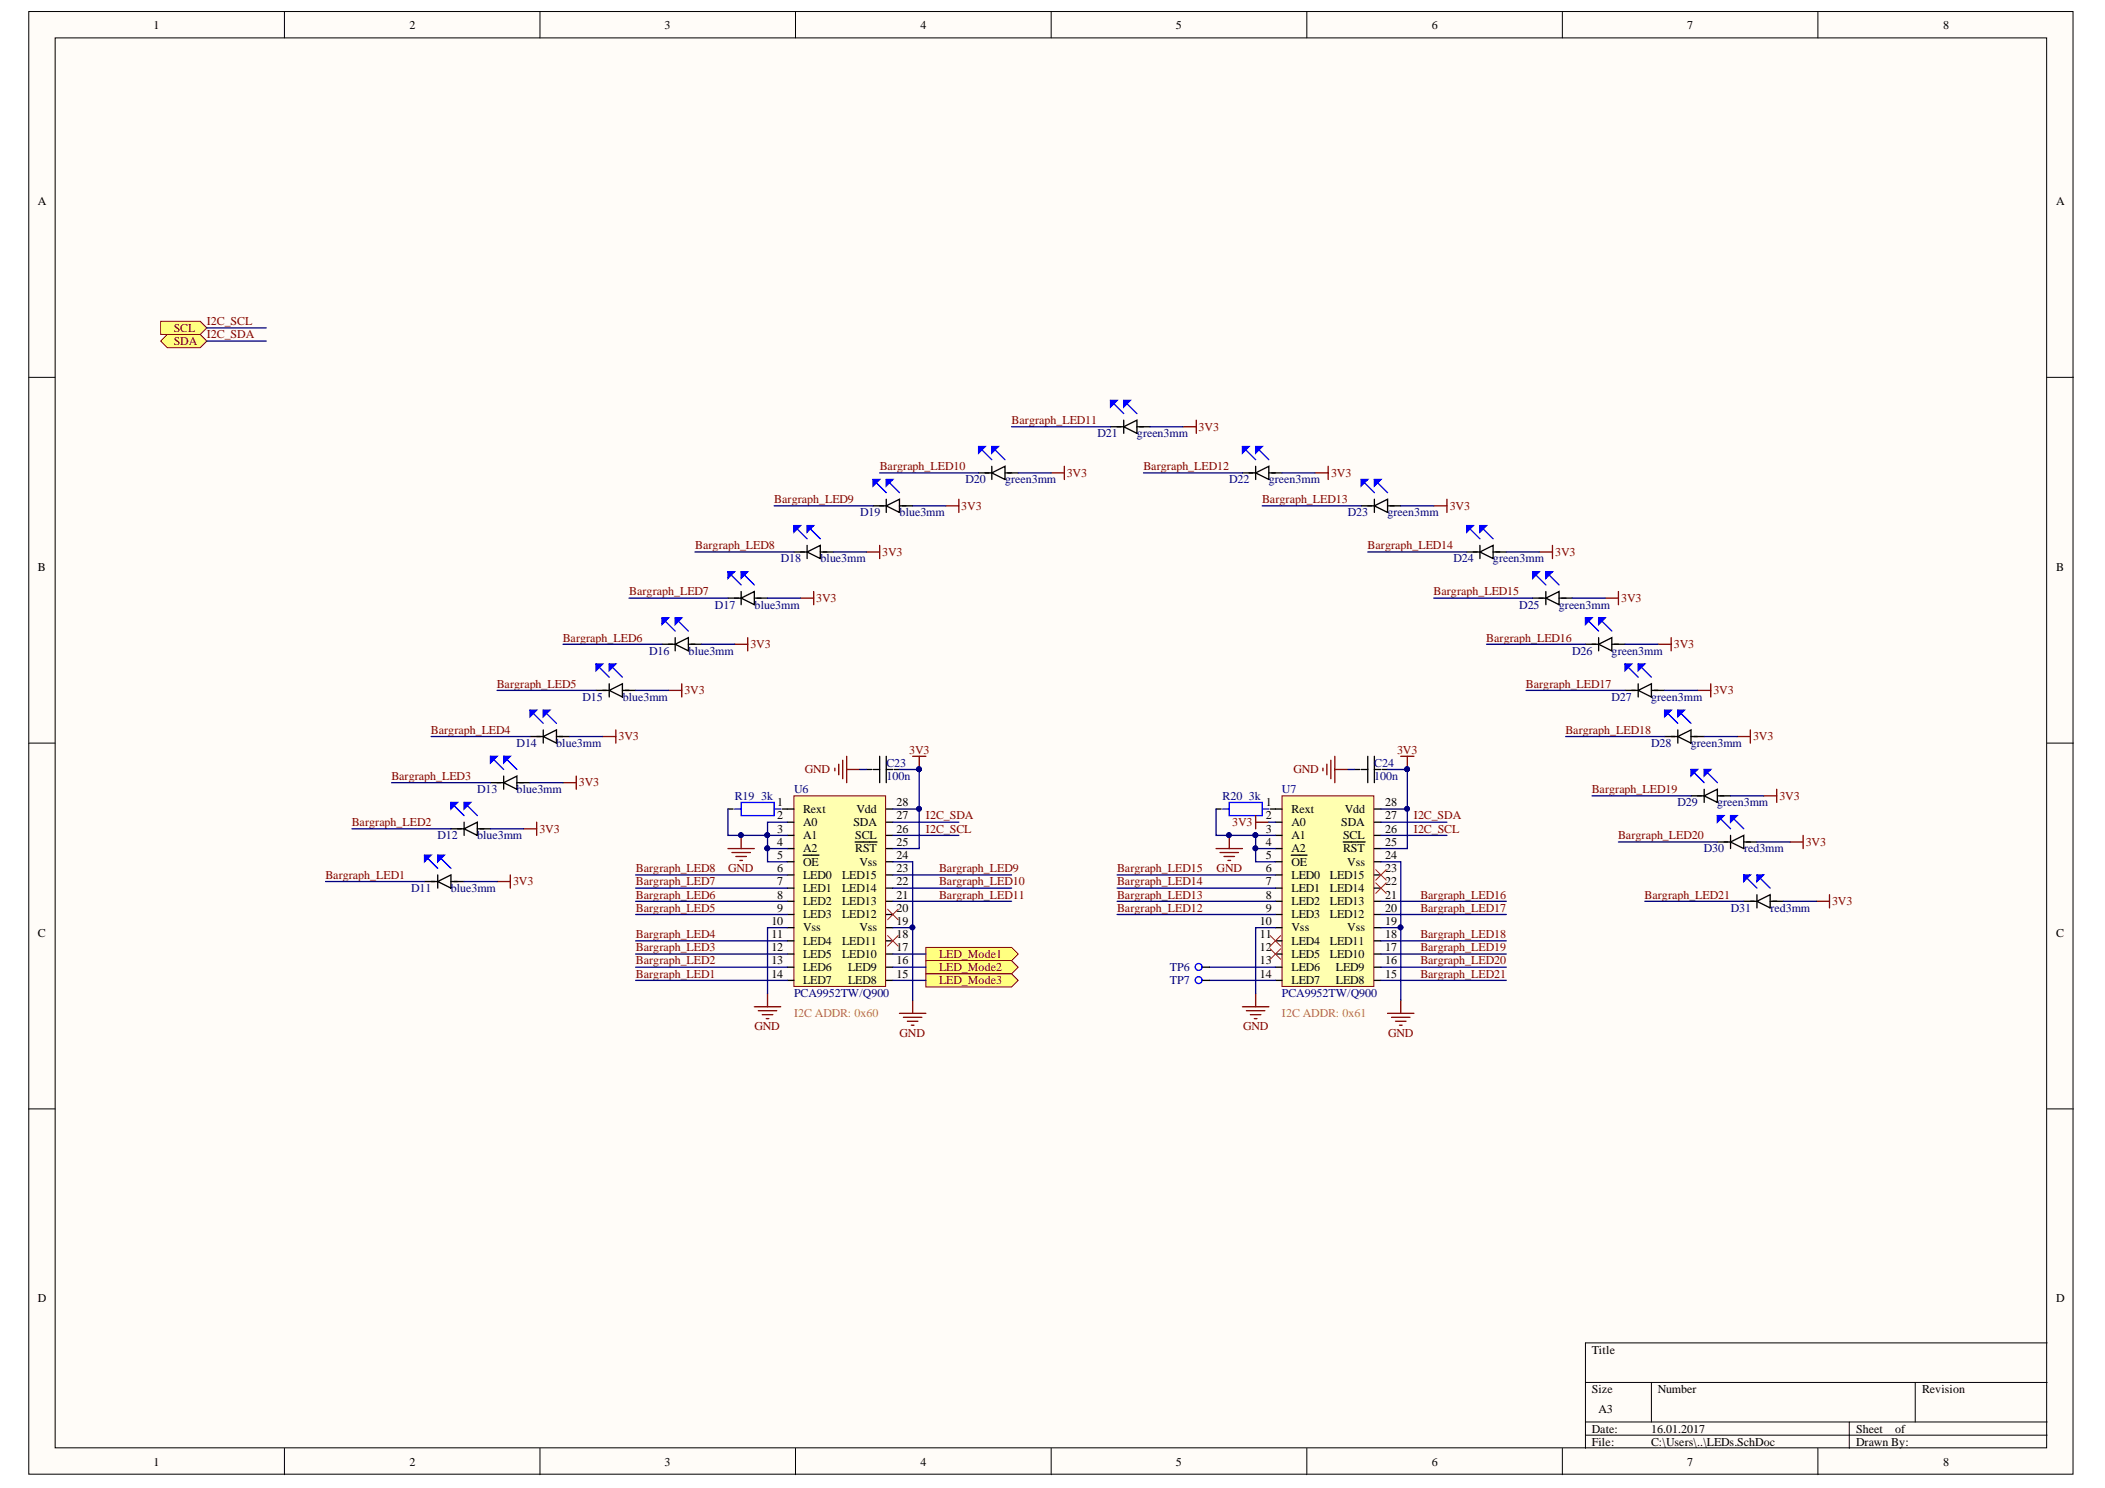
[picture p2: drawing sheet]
<svg xmlns="http://www.w3.org/2000/svg" width="297mm" height="210mm" viewBox="0 0 297 210" stroke-linecap="round" stroke-linejoin="round" font-family="sans-serif">
<g fill="#fffcf8" stroke="#000" stroke-width=".14">
<path d="M4.1 1.6h288.4v206.4h-288.4z"/>
<path d="M7.8 5.3h281v198.9h-281z"/>
</g>
<g fill="none" stroke="#000" stroke-width=".14">
<path d="M40.1 1.6v3.7M76.2 1.6v3.7M112.3 1.6v3.7M148.3 1.6v3.7M184.4 1.6v3.7M220.5 1.6v3.7M256.5 1.6v3.7M4.1 53.2h3.7M288.9 53.2h3.7M4.1 104.8h3.7M288.9 104.8h3.7M4.1 156.4h3.7"/>
<path d="M288.9 156.4h3.7M223.7 195h65.2M233 195v5.6M270.3 195v5.6M288.9 189.4h-65.2v14.9M40.1 204.3v3.7M76.2 204.3v3.7M112.3 204.3v3.7M148.3 204.3v3.7M184.4 204.3v3.7M220.5 204.3v3.7M223.7 200.6h65.2"/>
<path d="M223.7 202.5h65.2M256.5 204.3v3.7M261 200.6v3.7"/>
</g>
<path d="M112 112.3h13v26.9h-13z" fill="#ffffb0" stroke="#800000" stroke-width=".14"/>
<g fill="none" stroke="#000" stroke-width=".19">
<path d="M102.7 114.1h.7M110.4 114.1h1.6M111.1 116h.9M111.1 117.8h.9M111.1 119.7h.9M120.7 118.8h3.1M122.3 108.5h.7M123.2 108.5h.9M124.1 106.7v3.7M125.1 114.1h.9M125.1 116h.9M125.1 117.8h.9"/>
<path d="M125.1 119.7h.9M125.1 106.7v3.7M125.1 108.5h.9M126.2 108.5h.7M111.1 121.6h.9M111.1 123.4h.9M111.1 125.3h.9M111.1 127.1h.9M111.1 129h.9M111.1 132.7h.9M111.1 130.9h.9M111.1 134.6h.9"/>
<path d="M111.1 136.4h.9M111.1 138.3h.9M113.3 120.6h2.3M125.1 121.6h.9M125.1 123.4h.9M125.1 125.3h.9M125.1 127.1h.9M125.1 129h.9M125.1 132.7h.9M125.1 130.9h.9M125.1 134.6h.9M125.1 136.4h.9"/>
<path d="M125.1 138.3h.9"/>
</g>
<g fill="none" stroke="#800000" stroke-width=".19">
<path d="M102.7 119.7h3.7M104.6 117.8v1.9M117.8 108.4v.3M118.4 107.8v1.5M118.9 107.2v2.6M119.5 106.7v3.7M119.5 108.5h1.8M128.8 106.7h1.8M129.7 106.7v1.8M103.3 120.3h2.6M103.8 120.8h1.5M104.4 121.4h.4"/>
<path d="M106.4 142h3.8M107 142.6h2.6M107.6 143.1h1.5M108.1 143.7h.4M108.3 140.2v1.8M126.9 142.9h3.7M127.5 143.5h2.6M128 144.1h1.5M128.6 144.6h.4M128.8 141.1v1.8"/>
</g>
<g fill="#000080" stroke="#000080" stroke-width=".14">
<circle cx="129.7" cy="108.5" r=".33"/>
<circle cx="104.5" cy="117.8" r=".33"/>
</g>
<path d="M103.7 114.1h.9M104.6 113.2h4.6v1.9h-4.6zM109.2 114.1h1" fill="none" stroke="#00f" stroke-width=".19"/>
<path d="M180.9 112.3h13v26.9h-13z" fill="#ffffb0" stroke="#800000" stroke-width=".14"/>
<g fill="none" stroke="#000" stroke-width=".19">
<path d="M171.6 114.1h.7M179.3 114.1h1.6M180 116h.9M180 117.8h.9M180 119.7h.9M189.5 118.8h3.1M191.1 108.5h.8M192.1 108.5h.9M193 106.7v3.7M193.9 114.1h1M193.9 116h1M193.9 117.8h1"/>
<path d="M193.9 119.7h1M193.9 106.7v3.7M193.9 108.5h1M195.1 108.5h.7M61.8 124.4l1.8-1v1.9zM61.8 123.4v1.9M180 121.6h.9M180 123.4h.9M180 125.3h.9M180 127.1h.9M180 129h.9M180 132.7h.9"/>
<path d="M180 130.9h.9M180 134.6h.9M180 136.4h.9M180 138.3h.9M182.2 120.6h2.2M193.9 121.6h1M193.9 123.4h1M193.9 125.3h1M193.9 127.1h1M193.9 129h1M193.9 132.7h1M193.9 130.9h1"/>
<path d="M193.9 134.6h1M193.9 136.4h1M193.9 138.3h1"/>
</g>
<g fill="none" stroke="#800000" stroke-width=".19">
<path d="M171.6 119.7h3.7M173.5 117.8v1.9M177.2 115.1v1.8M177.2 116h1.8M186.7 108.4v.3M187.2 107.8v1.5M187.8 107.2v2.6M188.4 106.7v3.7M188.4 108.5h1.8M197.7 106.7h1.8M198.6 106.7v1.8M172.2 120.3h2.6"/>
<path d="M172.7 120.8h1.5M173.3 121.4h.3M175.3 142h3.7M175.9 142.6h2.6M176.4 143.1h1.5M177 143.7h.4M177.2 140.2v1.8M195.8 142.9h3.7M196.4 143.5h2.6M196.9 144.1h1.5M197.5 144.6h.3M197.7 141.1v1.8"/>
</g>
<g fill="#000080" stroke="#000080" stroke-width=".14">
<circle cx="198.6" cy="108.5" r=".33"/>
<circle cx="173.4" cy="117.8" r=".33"/>
</g>
<path d="M172.5 114.1h1M173.5 113.2h4.6v1.9h-4.6zM178.1 114.1h.9" fill="none" stroke="#00f" stroke-width=".19"/>
<path d="M61.8 120.6h.9l-.9 1z" fill="#00f"/>
<path d="M61.8 120.6h.9l-.9 1zM61.8 120.6l1.8 1.9" fill="none" stroke="#00f" stroke-width=".19"/>
<path d="M59.9 120.6h.9l-.9 1z" fill="#00f"/>
<path d="M59.9 120.6h.9l-.9 1zM59.9 120.6l1.9 1.9" fill="none" stroke="#00f" stroke-width=".19"/>
<path d="M65.5 116.9l1.9-.9v1.8zM65.5 116v1.8M59.9 124.4h1.9M63.6 124.4h1.9" fill="none" stroke="#000" stroke-width=".19"/>
<path d="M70.1 124.4h1.9M72 123.4v1.9" fill="none" stroke="#800000" stroke-width=".19"/>
<path d="M65.5 113.2h.9l-.9 .9z" fill="#00f"/>
<path d="M65.5 113.2h.9l-.9 .9zM65.5 113.2l1.9 1.9" fill="none" stroke="#00f" stroke-width=".19"/>
<path d="M63.6 113.2h1l-1 .9z" fill="#00f"/>
<path d="M63.6 113.2h1l-1 .9zM63.6 113.2l1.9 1.9" fill="none" stroke="#00f" stroke-width=".19"/>
<path d="M63.6 116.9h1.9M67.4 116.9h1.8M71.1 110.4l1.8-.9v1.8zM71.1 109.5v1.8" fill="none" stroke="#000" stroke-width=".19"/>
<path d="M71.1 106.7h.9l-.9 .9z" fill="#00f"/>
<path d="M71.1 106.7h.9l-.9 .9zM71.1 106.7l1.8 1.8" fill="none" stroke="#00f" stroke-width=".19"/>
<path d="M69.2 106.7h.9l-.9 .9z" fill="#00f"/>
<path d="M69.2 106.7h.9l-.9 .9zM69.2 106.7l1.9 1.8" fill="none" stroke="#00f" stroke-width=".19"/>
<path d="M69.2 110.4h1.9M72.9 110.4h1.9M76.7 103.9l1.8-.9v1.8zM76.7 103v1.8" fill="none" stroke="#000" stroke-width=".19"/>
<path d="M76.7 100.2h.9l-.9 .9z" fill="#00f"/>
<path d="M76.7 100.2h.9l-.9 .9zM76.7 100.2l1.8 1.8" fill="none" stroke="#00f" stroke-width=".19"/>
<path d="M74.8 100.2h.9l-.9 .9z" fill="#00f"/>
<path d="M74.8 100.2h.9l-.9 .9zM74.8 100.2l1.9 1.8" fill="none" stroke="#00f" stroke-width=".19"/>
<path d="M86 97.4l1.8-.9v1.8zM86 96.5v1.8M74.8 103.9h1.9M78.5 103.9h1.9" fill="none" stroke="#000" stroke-width=".19"/>
<path d="M86 93.7h.9l-.9 .9z" fill="#00f"/>
<path d="M86 93.7h.9l-.9 .9zM86 93.7l1.8 1.8" fill="none" stroke="#00f" stroke-width=".19"/>
<path d="M84.1 93.7h.9l-.9 .9z" fill="#00f"/>
<path d="M84.1 93.7h.9l-.9 .9zM84.1 93.7l1.9 1.8" fill="none" stroke="#00f" stroke-width=".19"/>
<path d="M84.1 97.4h1.9M87.8 97.4h1.9M95.3 90.9l1.8-.9v1.8zM95.3 90v1.8" fill="none" stroke="#000" stroke-width=".19"/>
<path d="M95.3 87.2h.9l-.9 .9z" fill="#00f"/>
<path d="M95.3 87.2h.9l-.9 .9zM95.3 87.2l1.8 1.8" fill="none" stroke="#00f" stroke-width=".19"/>
<path d="M93.4 87.2h.9l-.9 .9z" fill="#00f"/>
<path d="M93.4 87.2h.9l-.9 .9zM93.4 87.2l1.9 1.8" fill="none" stroke="#00f" stroke-width=".19"/>
<path d="M93.4 90.9h1.9M97.1 90.9h1.9M104.6 84.4l1.8-1v1.9zM104.6 83.4v1.9" fill="none" stroke="#000" stroke-width=".19"/>
<path d="M104.6 80.7h.9l-.9 .9z" fill="#00f"/>
<path d="M104.6 80.7h.9l-.9 .9zM104.6 80.7l1.8 1.8" fill="none" stroke="#00f" stroke-width=".19"/>
<path d="M102.7 80.7h1l-1 .9z" fill="#00f"/>
<path d="M102.7 80.7h1l-1 .9zM102.7 80.7l1.9 1.8" fill="none" stroke="#00f" stroke-width=".19"/>
<path d="M113.9 77.9l1.9-1v1.9zM113.9 76.9v1.9M102.7 84.4h1.9M106.4 84.4h1.9" fill="none" stroke="#000" stroke-width=".19"/>
<path d="M113.9 74.1h.9l-.9 1z" fill="#00f"/>
<path d="M113.9 74.1h.9l-.9 1zM113.9 74.1l1.9 1.9" fill="none" stroke="#00f" stroke-width=".19"/>
<path d="M112 74.1h1l-1 1z" fill="#00f"/>
<path d="M112 74.1h1l-1 1zM112 74.1l1.9 1.9" fill="none" stroke="#00f" stroke-width=".19"/>
<path d="M112 77.9h1.9M115.8 77.9h1.8M125.1 71.4l1.8-1v1.9zM125.1 70.4v1.9" fill="none" stroke="#000" stroke-width=".19"/>
<path d="M125.1 67.6h.9l-.9 1z" fill="#00f"/>
<path d="M125.1 67.6h.9l-.9 1zM125.1 67.6l1.8 1.9" fill="none" stroke="#00f" stroke-width=".19"/>
<path d="M123.2 67.6h.9l-.9 1z" fill="#00f"/>
<path d="M123.2 67.6h.9l-.9 1zM123.2 67.6l1.9 1.9" fill="none" stroke="#00f" stroke-width=".19"/>
<path d="M123.2 71.4h1.9M126.9 71.4h1.9M140 66.7l1.8-.9v1.8zM140 65.8v1.8" fill="none" stroke="#000" stroke-width=".19"/>
<path d="M140 63h.9l-.9 .9z" fill="#00f"/>
<path d="M140 63h.9l-.9 .9zM140 63l1.8 1.8" fill="none" stroke="#00f" stroke-width=".19"/>
<path d="M138.1 63h.9l-.9 .9z" fill="#00f"/>
<path d="M138.1 63h.9l-.9 .9zM138.1 63l1.9 1.8" fill="none" stroke="#00f" stroke-width=".19"/>
<path d="M158.6 59.3v1.8M138.1 66.7h1.9M141.8 66.7h1.9M158.6 60.2l1.8-.9v1.8z" fill="none" stroke="#000" stroke-width=".19"/>
<g fill="none" stroke="#800000" stroke-width=".19">
<path d="M122.3 77.9h1.8M124.1 76.9v1.9M133.4 71.4h1.9M135.3 70.4v1.9M148.3 66.7h1.9M150.2 65.8v1.8M94.3 97.4h1.9M96.2 96.5v1.8M103.7 90.9h1.8M105.5 90v1.8M113 84.4h1.8M114.8 83.4v1.9"/>
<path d="M73.9 116.9h1.8M75.7 116v1.8M79.5 110.4h1.8M81.3 109.5v1.8M85 103.9h1.9M86.9 103v1.8"/>
</g>
<path d="M158.6 56.5h.9l-.9 .9z" fill="#00f"/>
<path d="M158.6 56.5h.9l-.9 .9zM158.6 56.5l1.8 1.8" fill="none" stroke="#00f" stroke-width=".19"/>
<path d="M156.7 56.5h.9l-.9 .9z" fill="#00f"/>
<path d="M156.7 56.5h.9l-.9 .9zM156.7 56.5l1.9 1.8" fill="none" stroke="#00f" stroke-width=".19"/>
<path d="M156.7 60.2h1.9M160.4 60.2h1.9M177.2 66.7l1.8-.9v1.8zM177.2 65.8v1.8" fill="none" stroke="#000" stroke-width=".19"/>
<path d="M168.8 59.3v1.8M166.9 60.2h1.9" fill="none" stroke="#800000" stroke-width=".19"/>
<path d="M177.2 63h.9l-.9 .9z" fill="#00f"/>
<path d="M177.2 63h.9l-.9 .9zM177.2 63l1.8 1.8" fill="none" stroke="#00f" stroke-width=".19"/>
<path d="M175.3 63h1l-1 .9z" fill="#00f"/>
<path d="M175.3 63h1l-1 .9zM175.3 63l1.9 1.8" fill="none" stroke="#00f" stroke-width=".19"/>
<path d="M175.3 66.7h1.9M179 66.7h1.9M193.9 71.4l1.9-1v1.9zM193.9 70.4v1.9" fill="none" stroke="#000" stroke-width=".19"/>
<path d="M185.6 66.7h1.8M187.4 65.8v1.8" fill="none" stroke="#800000" stroke-width=".19"/>
<path d="M193.9 67.6h1l-1 1z" fill="#00f"/>
<path d="M193.9 67.6h1l-1 1zM193.9 67.6l1.9 1.9" fill="none" stroke="#00f" stroke-width=".19"/>
<path d="M192.1 67.6h.9l-.9 1z" fill="#00f"/>
<path d="M192.1 67.6h.9l-.9 1zM192.1 67.6l1.8 1.9" fill="none" stroke="#00f" stroke-width=".19"/>
<path d="M192.1 71.4h1.8M195.8 71.4h1.9M208.8 77.9l1.9-1v1.9zM208.8 76.9v1.9" fill="none" stroke="#000" stroke-width=".19"/>
<path d="M202.3 71.4h1.9M204.2 70.4v1.9" fill="none" stroke="#800000" stroke-width=".19"/>
<path d="M208.8 74.1h1l-1 1z" fill="#00f"/>
<path d="M208.8 74.1h1l-1 1zM208.8 74.1l1.9 1.9" fill="none" stroke="#00f" stroke-width=".19"/>
<path d="M207 74.1h.9l-.9 1z" fill="#00f"/>
<path d="M207 74.1h.9l-.9 1zM207 74.1l1.8 1.9" fill="none" stroke="#00f" stroke-width=".19"/>
<path d="M207 77.9h1.8M210.7 77.9h1.9M218.1 84.4l1.9-1v1.9zM218.1 83.4v1.9" fill="none" stroke="#000" stroke-width=".19"/>
<path d="M217.2 77.9h1.9M219.1 76.9v1.9" fill="none" stroke="#800000" stroke-width=".19"/>
<path d="M218.1 80.7h1l-1 .9z" fill="#00f"/>
<path d="M218.1 80.7h1l-1 .9zM218.1 80.7l1.9 1.8" fill="none" stroke="#00f" stroke-width=".19"/>
<path d="M216.3 80.7h.9l-.9 .9z" fill="#00f"/>
<path d="M216.3 80.7h.9l-.9 .9zM216.3 80.7l1.8 1.8" fill="none" stroke="#00f" stroke-width=".19"/>
<path d="M216.3 84.4h1.8M220 84.4h1.9M225.6 90.9l1.8-.9v1.8zM225.6 90v1.8" fill="none" stroke="#000" stroke-width=".19"/>
<path d="M226.5 84.4h1.9M228.4 83.4v1.9" fill="none" stroke="#800000" stroke-width=".19"/>
<path d="M225.6 87.2h.9l-.9 .9z" fill="#00f"/>
<path d="M225.6 87.2h.9l-.9 .9zM225.6 87.2l1.8 1.8" fill="none" stroke="#00f" stroke-width=".19"/>
<path d="M223.7 87.2h1l-1 .9z" fill="#00f"/>
<path d="M223.7 87.2h1l-1 .9zM223.7 87.2l1.9 1.8" fill="none" stroke="#00f" stroke-width=".19"/>
<path d="M223.7 90.9h1.9M227.4 90.9h1.9M231.2 97.4l1.8-.9v1.8zM231.2 96.5v1.8" fill="none" stroke="#000" stroke-width=".19"/>
<path d="M234 90.9h1.8M235.8 90v1.8" fill="none" stroke="#800000" stroke-width=".19"/>
<path d="M231.2 93.7h.9l-.9 .9z" fill="#00f"/>
<path d="M231.2 93.7h.9l-.9 .9zM231.2 93.7l1.8 1.8" fill="none" stroke="#00f" stroke-width=".19"/>
<path d="M229.3 93.7h.9l-.9 .9z" fill="#00f"/>
<path d="M229.3 93.7h.9l-.9 .9zM229.3 93.7l1.9 1.8" fill="none" stroke="#00f" stroke-width=".19"/>
<path d="M229.3 97.4h1.9M233 97.4h1.9M236.8 103.9l1.8-.9v1.8zM236.8 103v1.8" fill="none" stroke="#000" stroke-width=".19"/>
<path d="M239.5 97.4h1.9M241.4 96.5v1.8" fill="none" stroke="#800000" stroke-width=".19"/>
<path d="M236.8 100.2h.9l-.9 .9z" fill="#00f"/>
<path d="M236.8 100.2h.9l-.9 .9zM236.8 100.2l1.8 1.8" fill="none" stroke="#00f" stroke-width=".19"/>
<path d="M234.9 100.2h.9l-.9 .9z" fill="#00f"/>
<path d="M234.9 100.2h.9l-.9 .9zM234.9 100.2l1.9 1.8" fill="none" stroke="#00f" stroke-width=".19"/>
<path d="M234.9 103.9h1.9M238.6 103.9h1.9M240.5 112.3l1.8-1v1.9zM240.5 111.3v1.9" fill="none" stroke="#000" stroke-width=".19"/>
<path d="M245.1 103.9h1.9M247 103v1.8" fill="none" stroke="#800000" stroke-width=".19"/>
<path d="M240.5 108.5h.9l-.9 1z" fill="#00f"/>
<path d="M240.5 108.5h.9l-.9 1zM240.5 108.5l1.8 1.9" fill="none" stroke="#00f" stroke-width=".19"/>
<path d="M238.6 108.5h.9l-.9 1z" fill="#00f"/>
<path d="M238.6 108.5h.9l-.9 1zM238.6 108.5l1.9 1.9" fill="none" stroke="#00f" stroke-width=".19"/>
<path d="M238.6 112.3h1.9M242.3 112.3h1.9M244.2 118.8l1.9-1v1.9zM244.2 117.8v1.9" fill="none" stroke="#000" stroke-width=".19"/>
<path d="M248.9 112.3h1.8M250.7 111.3v1.9" fill="none" stroke="#800000" stroke-width=".19"/>
<path d="M244.2 115.1h.9l-.9 .9z" fill="#00f"/>
<path d="M244.2 115.1h.9l-.9 .9zM244.2 115.1l1.9 1.8" fill="none" stroke="#00f" stroke-width=".19"/>
<path d="M242.3 115.1h1l-1 .9z" fill="#00f"/>
<path d="M242.3 115.1h1l-1 .9zM242.3 115.1l1.9 1.8" fill="none" stroke="#00f" stroke-width=".19"/>
<path d="M242.3 118.8h1.9M246.1 118.8h1.8M247.9 127.1l1.9-.9v1.9zM247.9 126.2v1.9" fill="none" stroke="#000" stroke-width=".19"/>
<path d="M247.9 123.4h1l-1 1z" fill="#00f"/>
<path d="M247.9 123.4h1l-1 1zM247.9 123.4l1.9 1.9" fill="none" stroke="#00f" stroke-width=".19"/>
<path d="M246.1 123.4h.9l-.9 1z" fill="#00f"/>
<path d="M246.1 123.4h.9l-.9 1zM246.1 123.4l1.8 1.9" fill="none" stroke="#00f" stroke-width=".19"/>
<path d="M246.1 127.1h1.8M249.8 127.1h1.8" fill="none" stroke="#000" stroke-width=".19"/>
<path d="M252.6 118.8h1.8M254.4 117.8v1.9M256.3 127.1h1.9M258.2 126.2v1.9" fill="none" stroke="#800000" stroke-width=".19"/>
<g fill="#ffff80" stroke="#800000" stroke-width=".14">
<path d="M22.7 45.3h5.6l.9 1-.9 .9h-5.6z" fill-rule="evenodd"/>
<path d="M22.7 48.1l.9-.9h4.7l.9 .9-.9 .9h-4.7z" fill-rule="evenodd"/>
<path d="M130.6 133.6h12.1l1 1-1 .9h-12.1z" fill-rule="evenodd"/>
<path d="M130.6 135.5h12.1l1 .9-1 1h-12.1z" fill-rule="evenodd"/>
<path d="M130.6 137.4h12.1l1 .9-1 .9h-12.1z" fill-rule="evenodd"/>
</g>
<g fill="none" stroke="#000080" stroke-width=".19">
<path d="M29.2 46.3h8.4M29.2 48.1h8.4M98.1 77.9h13.9M109.2 71.4h14M117.6 77.9h4.7M124.1 66.7h14M128.8 71.4h4.6M142.7 60.2h14M143.7 66.7h4.6M161.4 66.7h13.9M162.3 60.2h4.6M178.1 71.4h14"/>
<path d="M180.9 66.7h4.7M193 77.9h14M197.7 71.4h4.6M212.6 77.9h4.6M70.1 97.4h14M79.5 90.9h13.9M88.8 84.4h13.9M89.7 97.4h4.6M99 90.9h4.7M108.3 84.4h4.7M202.3 84.4h14M209.8 90.9h13.9"/>
<path d="M215.3 97.4h14M221.9 84.4h4.6M229.3 90.9h4.7M234.9 97.4h4.6M49.7 116.9h13.9M55.3 110.4h13.9M60.8 103.9h14M69.2 116.9h4.7M74.8 110.4h4.7M80.4 103.9h4.6M102.7 114.1v3.7h8.4M108.3 119.7v1.9h2.8"/>
<path d="M108.3 119.7h2.8M111.1 116h-2.8v3.7M121.3 108.5h1M126 117.8h9.3M126 116h9.3M126.9 108.5h2.8v5.6h-3.7M129.7 114.1v5.6h-3.7M171.6 114.1v3.7h5.6M177.2 117.8v3.8h2.8M177.2 117.8h2.8M177.2 119.7h2.8M179 116h1"/>
<path d="M190.2 108.5h.9M194.9 117.8h9.3M194.9 116h9.3M195.8 108.5h2.8v5.6h-3.7M198.6 114.1v5.6h-3.7M220.9 103.9h14M224.7 112.3h13.9M228.4 118.8h13.9M240.5 103.9h4.6M244.2 112.3h4.7M247.9 118.8h4.7M45.9 124.4h14"/>
<path d="M65.5 124.4h4.6M89.7 123.4h21.4M89.7 125.3h21.4M89.7 127.1h21.4M89.7 129h21.4M89.7 132.7h21.4M89.7 134.6h21.4M89.7 136.4h21.4M89.7 138.3h21.4M111.1 130.9h-2.8v9.3M126 121.6h2.8v19.5M126 130.9h2.8"/>
<path d="M126 123.4h16.7M126 125.3h16.7M126 127.1h16.7M126 134.6h4.6M126 136.4h4.6M126 138.3h4.6M157.6 123.4h22.4M157.6 125.3h22.4M157.6 127.1h22.4M157.6 129h22.4M170.7 136.4h9.3M170.7 138.3h9.3"/>
<path d="M180 130.9h-2.8v9.3M194.9 121.6h2.8v19.5M194.9 130.9h2.8M194.9 127.1h17.7M194.9 129h17.7M194.9 132.7h17.7M194.9 134.6h17.7M194.9 136.4h17.7M194.9 138.3h17.7M232.1 127.1h14M251.6 127.1h4.7"/>
</g>
<g fill="#000080" stroke="#000080" stroke-width=".14">
<circle cx="128.7" cy="130.8" r=".33"/>
<circle cx="108.3" cy="117.8" r=".33"/>
<circle cx="108.3" cy="119.7" r=".33"/>
<circle cx="129.7" cy="114.1" r=".33"/>
<circle cx="129.7" cy="108.5" r=".33"/>
<circle cx="197.6" cy="130.8" r=".33"/>
<circle cx="177.1" cy="119.7" r=".33"/>
<circle cx="177.1" cy="117.8" r=".33"/>
<circle cx="198.6" cy="114.1" r=".33"/>
<circle cx="198.6" cy="108.5" r=".33"/>
<circle cx="104.5" cy="117.8" r=".33"/>
<circle cx="173.4" cy="117.8" r=".33"/>
</g>
<g fill="none" stroke="#00f" stroke-width=".19">
<circle cx="169.1" cy="138.3" r=".48"/>
<circle cx="169.1" cy="136.4" r=".48"/>
</g>
<path d="M169.7 136.4h1M169.7 138.3h1" fill="none" stroke="#000" stroke-width=".19"/>
<path d="M125.2 132l1.5 1.5M125.2 128.3l1.5 1.4M126.7 132l-1.5 1.5M126.7 128.3l-1.5 1.4M179.2 133.8l1.5 1.5M179.2 132l1.5 1.5M180.7 133.8l-1.5 1.5M180.7 132l-1.5 1.5M194.1 122.7l1.5 1.5M194.1 124.5l1.5 1.5M195.6 122.7l-1.5 1.5M195.6 124.5l-1.5 1.5" fill="none" stroke="#f00" stroke-width=".14"/>
<g font-size="1.7">
<text x="21.7" y="4.1">1</text>
<text x="57.8" y="4.1">2</text>
<text x="93.8" y="4.1">3</text>
<text x="129.9" y="4.1">4</text>
<text x="165.9" y="4.1">5</text>
<text x="202" y="4.1">6</text>
<text x="238.1" y="4.1">7</text>
<text x="274.2" y="4.1">8</text>
<text x="5.3" y="28.9">A</text>
<text x="290.2" y="28.9">A</text>
<text x="5.3" y="80.5">B</text>
<text x="290.2" y="80.5">B</text>
<text x="109.7" y="113.7">1</text>
<text x="126.5" y="113.7">28</text>
<text x="178.6" y="113.7">1</text>
<text x="195.4" y="113.7">28</text>
<text x="109.7" y="115.6">2</text>
<text x="109.7" y="117.5">3</text>
<text x="109.7" y="119.3">4</text>
<text x="113.3" y="114.7">Rext</text>
<text x="113.3" y="116.5">A0</text>
<text x="113.3" y="118.4">A1</text>
<text x="120.4" y="116.5">SDA</text>
<text x="120.7" y="118.4">SCL</text>
<text x="120.9" y="114.7">Vdd</text>
<text x="126.5" y="119.3">25</text>
<text x="126.5" y="117.5">26</text>
<text x="126.5" y="115.6">27</text>
<text x="178.6" y="115.6">2</text>
<text x="178.6" y="117.5">3</text>
<text x="178.6" y="119.3">4</text>
<text x="182.3" y="114.7">Rext</text>
<text x="182.3" y="116.5">A0</text>
<text x="182.3" y="118.4">A1</text>
<text x="189.3" y="116.5">SDA</text>
<text x="189.5" y="118.4">SCL</text>
<text x="189.8" y="114.7">Vdd</text>
<text x="195.4" y="119.3">25</text>
<text x="195.4" y="117.5">26</text>
<text x="195.4" y="115.6">27</text>
<text x="109.7" y="121.2">5</text>
<text x="109.7" y="123">6</text>
<text x="109.7" y="124.9">7</text>
<text x="113.3" y="120.2">A2</text>
<text x="113.3" y="122.1">OE</text>
<text x="113.3" y="124">LED0</text>
<text x="113.3" y="125.8">LED1</text>
<text x="118.8" y="125.8">LED14</text>
<text x="118.8" y="124">LED15</text>
<text x="120.7" y="120.2">RST</text>
<text x="121.3" y="122.1">Vss</text>
<text x="126.5" y="124.9">22</text>
<text x="126.5" y="123">23</text>
<text x="126.5" y="121.2">24</text>
<text x="178.6" y="121.2">5</text>
<text x="178.6" y="123">6</text>
<text x="178.6" y="124.9">7</text>
<text x="182.3" y="120.2">A2</text>
<text x="182.3" y="122.1">OE</text>
<text x="182.3" y="124">LED0</text>
<text x="182.3" y="125.8">LED1</text>
<text x="187.7" y="125.8">LED14</text>
<text x="187.7" y="124">LED15</text>
<text x="189.5" y="120.2">RST</text>
<text x="190.1" y="122.1">Vss</text>
<text x="195.4" y="124.9">22</text>
<text x="195.4" y="123">23</text>
<text x="195.4" y="121.2">24</text>
<text x="108.8" y="130.5">10</text>
<text x="109.7" y="126.7">8</text>
<text x="109.7" y="128.6">9</text>
<text x="113.3" y="127.7">LED2</text>
<text x="113.3" y="129.5">LED3</text>
<text x="113.3" y="131.4">Vss</text>
<text x="118.8" y="129.5">LED12</text>
<text x="118.8" y="127.7">LED13</text>
<text x="121.3" y="131.4">Vss</text>
<text x="126.5" y="128.6">20</text>
<text x="126.5" y="130.5">19</text>
<text x="126.5" y="126.7">21</text>
<text x="177.8" y="130.5">10</text>
<text x="178.6" y="126.7">8</text>
<text x="178.6" y="128.6">9</text>
<text x="182.3" y="127.7">LED2</text>
<text x="182.3" y="129.5">LED3</text>
<text x="182.3" y="131.4">Vss</text>
<text x="187.7" y="129.5">LED12</text>
<text x="187.7" y="127.7">LED13</text>
<text x="190.1" y="131.4">Vss</text>
<text x="195.4" y="128.6">20</text>
<text x="195.4" y="130.5">19</text>
<text x="195.4" y="126.7">21</text>
<text x="5.3" y="132.2">C</text>
<text x="108.8" y="132.3">11</text>
<text x="108.8" y="134.2">12</text>
<text x="108.8" y="136">13</text>
<text x="108.8" y="137.9">14</text>
<text x="113.3" y="133.3">LED4</text>
<text x="113.3" y="135.1">LED5</text>
<text x="113.3" y="137">LED6</text>
<text x="118.8" y="135.1">LED10</text>
<text x="118.8" y="133.3">LED11</text>
<text x="119.7" y="137">LED9</text>
<text x="126.5" y="137.9">15</text>
<text x="126.5" y="136">16</text>
<text x="126.5" y="134.2">17</text>
<text x="126.5" y="132.3">18</text>
<text x="177.8" y="132.3">11</text>
<text x="177.8" y="134.2">12</text>
<text x="177.8" y="136">13</text>
<text x="177.8" y="137.9">14</text>
<text x="182.3" y="133.3">LED4</text>
<text x="182.3" y="135.1">LED5</text>
<text x="182.3" y="137">LED6</text>
<text x="187.7" y="135.1">LED10</text>
<text x="187.7" y="133.3">LED11</text>
<text x="188.5" y="137">LED9</text>
<text x="195.4" y="137.9">15</text>
<text x="195.4" y="136">16</text>
<text x="195.4" y="134.2">17</text>
<text x="195.4" y="132.3">18</text>
<text x="290.2" y="132.2">C</text>
<text x="113.3" y="138.8">LED7</text>
<text x="119.7" y="138.8">LED8</text>
<text x="182.3" y="138.8">LED7</text>
<text x="188.5" y="138.8">LED8</text>
<text x="5.3" y="183.7">D</text>
<text x="290.2" y="183.7">D</text>
<text x="224.6" y="191">Title</text>
<text x="224.6" y="196.5">Size</text>
<text x="233.9" y="196.5">Number</text>
<text x="271.2" y="196.5">Revision</text>
<text x="224.6" y="202.1">Date:</text>
<text x="224.6" y="204">File:</text>
<text x="225.6" y="199.3">A3</text>
<text x="233" y="202.1">16.01.2017</text>
<text x="233" y="204">C:\Users\..\LEDs.SchDoc</text>
<text x="261.9" y="202.1">Sheet</text>
<text x="261.9" y="204">Drawn By:</text>
<text x="267.4" y="202.1">of</text>
<text x="21.7" y="206.8">1</text>
<text x="57.8" y="206.8">2</text>
<text x="93.8" y="206.8">3</text>
<text x="129.9" y="206.8">4</text>
<text x="165.9" y="206.8">5</text>
<text x="202" y="206.8">6</text>
<text x="238.1" y="206.8">7</text>
<text x="274.2" y="206.8">8</text>
</g>
<g font-size="1.7" fill="#800000">
<text x="24.5" y="46.8">SCL</text>
<text x="29.2" y="47.7">I2C_SDA</text>
<text x="29.2" y="45.9">I2C_SCL</text>
<text x="24.5" y="48.7">SDA</text>
<text x="142.8" y="59.8">Bargraph_LED11</text>
<text x="169.1" y="60.8">3V3</text>
<text x="109.3" y="71">Bargraph_LED9</text>
<text x="124.2" y="66.3">Bargraph_LED10</text>
<text x="135.7" y="71.9">3V3</text>
<text x="150.5" y="67.3">3V3</text>
<text x="161.4" y="66.3">Bargraph_LED12</text>
<text x="178.1" y="71">Bargraph_LED13</text>
<text x="187.8" y="67.3">3V3</text>
<text x="204.6" y="71.9">3V3</text>
<text x="98.1" y="77.5">Bargraph_LED8</text>
<text x="193" y="77.5">Bargraph_LED14</text>
<text x="88.8" y="84">Bargraph_LED7</text>
<text x="124.5" y="78.4">3V3</text>
<text x="202.3" y="84">Bargraph_LED15</text>
<text x="219.5" y="78.4">3V3</text>
<text x="115.2" y="84.9">3V3</text>
<text x="228.8" y="84.9">3V3</text>
<text x="79.4" y="90.5">Bargraph_LED6</text>
<text x="105.9" y="91.4">3V3</text>
<text x="209.7" y="90.5">Bargraph_LED16</text>
<text x="236.2" y="91.4">3V3</text>
<text x="70.1" y="97">Bargraph_LED5</text>
<text x="96.6" y="97.9">3V3</text>
<text x="215.3" y="97">Bargraph_LED17</text>
<text x="241.8" y="97.9">3V3</text>
<text x="60.8" y="103.5">Bargraph_LED4</text>
<text x="87.3" y="104.4">3V3</text>
<text x="128.3" y="106.3">3V3</text>
<text x="197.1" y="106.3">3V3</text>
<text x="220.9" y="103.5">Bargraph_LED18</text>
<text x="247.4" y="104.4">3V3</text>
<text x="55.2" y="110">Bargraph_LED3</text>
<text x="81.7" y="110.9">3V3</text>
<text x="113.6" y="109.1">GND</text>
<text x="182.5" y="109.1">GND</text>
<text x="224.6" y="111.9">Bargraph_LED19</text>
<text x="251.1" y="112.8">3V3</text>
<text x="49.6" y="116.5">Bargraph_LED2</text>
<text x="76.1" y="117.5">3V3</text>
<text x="130.7" y="115.6">I2C_SDA</text>
<text x="130.7" y="117.5">I2C_SCL</text>
<text x="173.9" y="116.5">3V3</text>
<text x="199.5" y="115.6">I2C_SDA</text>
<text x="199.5" y="117.5">I2C_SCL</text>
<text x="228.3" y="118.4">Bargraph_LED20</text>
<text x="254.8" y="119.3">3V3</text>
<text x="45.9" y="124">Bargraph_LED1</text>
<text x="72.4" y="124.9">3V3</text>
<text x="89.7" y="123">Bargraph_LED8</text>
<text x="89.7" y="124.9">Bargraph_LED7</text>
<text x="102.8" y="123">GND</text>
<text x="132.5" y="123">Bargraph_LED9</text>
<text x="132.5" y="124.9">Bargraph_LED10</text>
<text x="157.6" y="123">Bargraph_LED15</text>
<text x="157.6" y="124.9">Bargraph_LED14</text>
<text x="171.7" y="123">GND</text>
<text x="89.7" y="126.7">Bargraph_LED6</text>
<text x="89.7" y="128.6">Bargraph_LED5</text>
<text x="132.5" y="126.7">Bargraph_LED11</text>
<text x="157.6" y="128.6">Bargraph_LED12</text>
<text x="157.6" y="126.7">Bargraph_LED13</text>
<text x="200.4" y="128.6">Bargraph_LED17</text>
<text x="200.4" y="126.7">Bargraph_LED16</text>
<text x="232.1" y="126.7">Bargraph_LED21</text>
<text x="258.5" y="127.7">3V3</text>
<text x="89.7" y="137.9">Bargraph_LED1</text>
<text x="89.7" y="136">Bargraph_LED2</text>
<text x="89.7" y="134.2">Bargraph_LED3</text>
<text x="89.7" y="132.3">Bargraph_LED4</text>
<text x="132.5" y="135.1">LED_Mode1</text>
<text x="132.5" y="137">LED_Mode2</text>
<text x="200.4" y="137.9">Bargraph_LED21</text>
<text x="200.4" y="136">Bargraph_LED20</text>
<text x="200.4" y="134.2">Bargraph_LED19</text>
<text x="200.4" y="132.3">Bargraph_LED18</text>
<text x="132.5" y="138.8">LED_Mode3</text>
<text x="106.5" y="145.3">GND</text>
<text x="126.9" y="146.3">GND</text>
<text x="175.4" y="145.3">GND</text>
<text x="195.9" y="146.3">GND</text>
</g>
<g font-size="1.7" fill="#000080">
<text x="154.9" y="61.7">D21</text>
<text x="160.4" y="61.7">green3mm</text>
<text x="136.2" y="68.2">D20</text>
<text x="141.8" y="68.2">green3mm</text>
<text x="173.5" y="68.2">D22</text>
<text x="179" y="68.2">green3mm</text>
<text x="121.4" y="72.8">D19</text>
<text x="126.9" y="72.8">blue3mm</text>
<text x="190.2" y="72.8">D23</text>
<text x="195.8" y="72.8">green3mm</text>
<text x="110.2" y="79.3">D18</text>
<text x="115.8" y="79.3">blue3mm</text>
<text x="205.1" y="79.3">D24</text>
<text x="210.7" y="79.3">green3mm</text>
<text x="100.9" y="85.9">D17</text>
<text x="106.5" y="85.9">blue3mm</text>
<text x="214.4" y="85.9">D25</text>
<text x="220" y="85.9">green3mm</text>
<text x="91.6" y="92.4">D16</text>
<text x="97.2" y="92.4">blue3mm</text>
<text x="221.8" y="92.4">D26</text>
<text x="227.4" y="92.4">green3mm</text>
<text x="82.2" y="98.9">D15</text>
<text x="87.9" y="98.9">blue3mm</text>
<text x="227.4" y="98.9">D27</text>
<text x="233" y="98.9">green3mm</text>
<text x="72.9" y="105.4">D14</text>
<text x="78.5" y="105.4">blue3mm</text>
<text x="233" y="105.4">D28</text>
<text x="238.6" y="105.4">green3mm</text>
<text x="67.3" y="111.9">D13</text>
<text x="72.9" y="111.9">blue3mm</text>
<text x="103.7" y="112.8">R19</text>
<text x="107.4" y="112.8">3k</text>
<text x="112.1" y="111.9">U6</text>
<text x="125.1" y="110">100n</text>
<text x="125.1" y="108.2">C23</text>
<text x="172.5" y="112.8">R20</text>
<text x="176.2" y="112.8">3k</text>
<text x="180.9" y="111.9">U7</text>
<text x="193.9" y="110">100n</text>
<text x="193.9" y="108.2">C24</text>
<text x="236.7" y="113.7">D29</text>
<text x="242.3" y="113.7">green3mm</text>
<text x="61.7" y="118.4">D12</text>
<text x="67.3" y="118.4">blue3mm</text>
<text x="58" y="125.8">D11</text>
<text x="63.6" y="125.8">blue3mm</text>
<text x="240.4" y="120.2">D30</text>
<text x="246.1" y="120.2">red3mm</text>
<text x="244.2" y="128.6">D31</text>
<text x="249.8" y="128.6">red3mm</text>
<text x="165.1" y="137">TP6</text>
<text x="112.1" y="140.7">PCA9952TW/Q900</text>
<text x="165.1" y="138.8">TP7</text>
<text x="180.9" y="140.7">PCA9952TW/Q900</text>
</g>
<g font-size="1.7" fill="#fd8300">
<text x="112.1" y="143.5">I2C ADDR: 0x60</text>
<text x="180.9" y="143.5">I2C ADDR: 0x61</text>
</g>
</svg>
